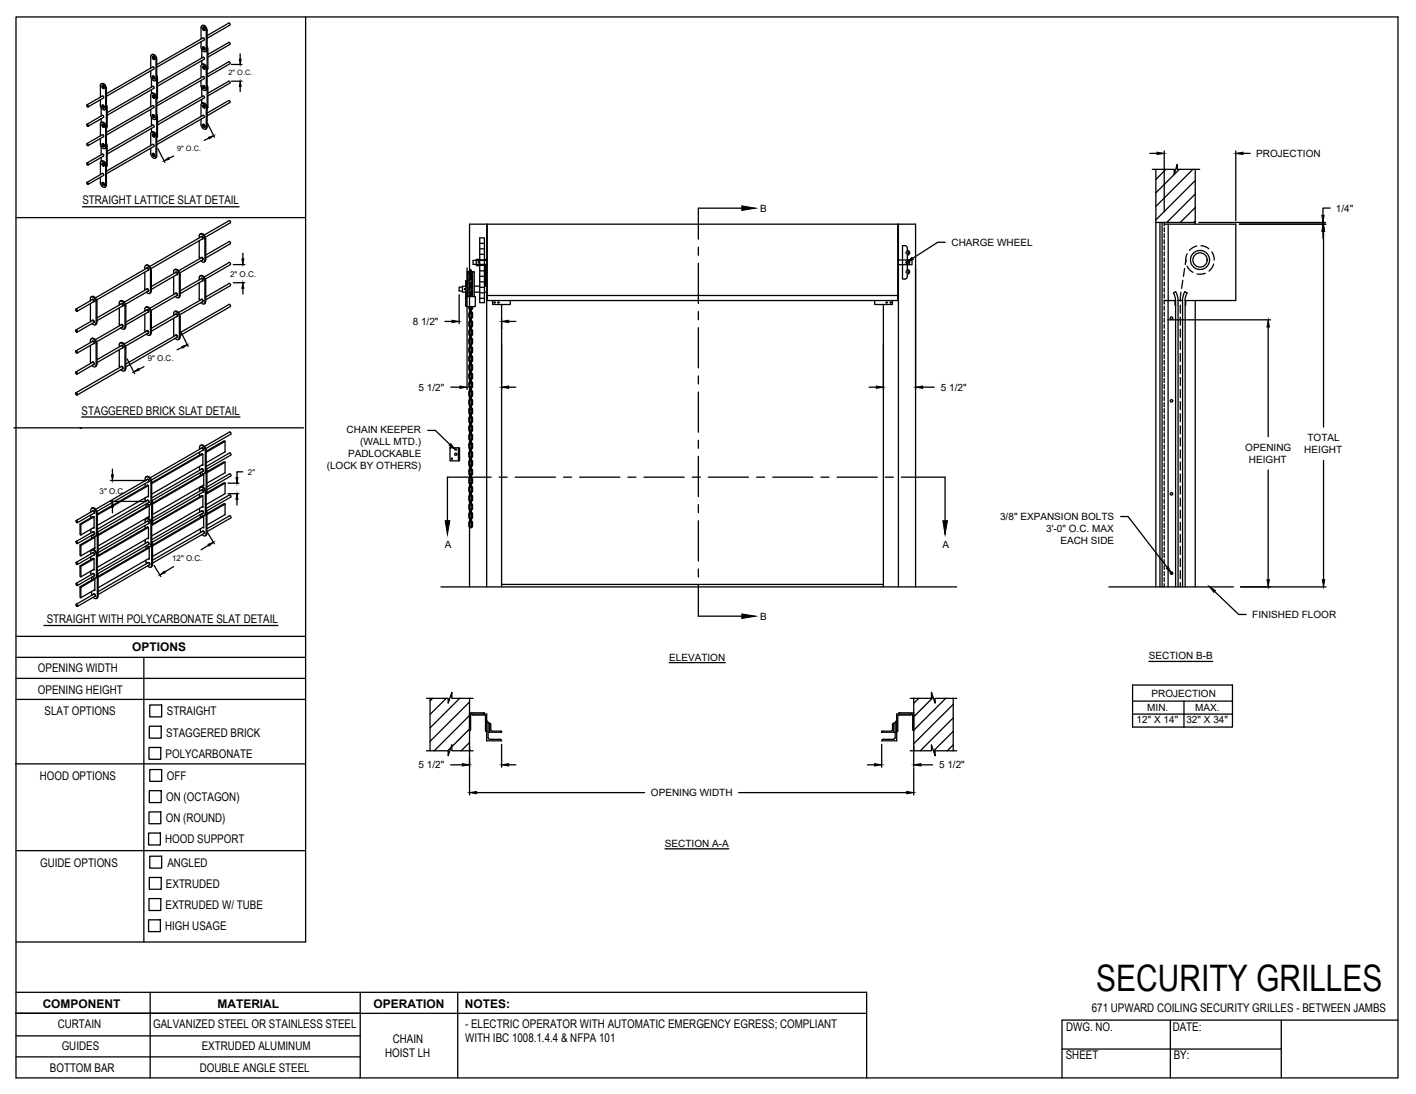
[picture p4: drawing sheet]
<svg xmlns="http://www.w3.org/2000/svg" width="279mm" height="216mm" viewBox="0 0 279 216" stroke-linecap="round" stroke-linejoin="round" font-family="sans-serif">
<!-- layer: ANNOTATIONS -->
<g fill="none" stroke="#000" stroke-width=".25">
<path d="M45.7 16h2.1M45.7 12.7h2.1M47.4 10.6v1.1M47.4 17.1v1M31.2 29.4l1.3 2.6M34.2 30.8l-.9 .5M41 24.4l1.3 2.7M41.2 27.2l-.9 .5M226.9 30.3h1.4M229.7 29.8v12M243.8 29.8v13.7M245.3 30.3h1.4"/>
<path d="M46 55.8h2.3M46 52.2h2.3M47.9 50v1.1M47.9 56.9v1.1M90.6 58.2v5.7M92.2 52.9v24M180.7 52.9v24M186.5 47.8h-1.5l-4.9 3.2M236.5 43.9h25M244.6 44.2h17M261 45.7v1.4M261.2 45.7v38.6"/>
<path d="M262.5 41.1h-1.5v1.4M25.1 70.8l1.5 2.9M28.4 72.4l-1 .5M35.6 65.4l1.5 3M36 68.5l-1.1 .5M87.8 63.4h1.4M88.9 76.4h1.8M99 63v2M99 67.9v9M100.4 76.4h1.4M100.4 63.4h1.4M171.5 76.4h1.4"/>
<path d="M174.3 67.9v9M182.1 76.4h2.2M230.4 63.1h20.3M250.2 64.5v21.7M21.8 94.8h7.1M21.8 99h7.1M22.2 92.6v1.1M45 97.4h2.1M45 95.4h2.1M46.8 98.6v1.1M47.9 93.1h-1.1v1.1M84.4 84.9h1.5l2.9 2.8"/>
<path d="M250.2 92.8v21.6M261.2 90.8v23.6M22.2 100.1v1.1M30.4 111.6l1.4 2.2M34.2 111.8l-1.7 1.1M41 105.1l1.3 2.2M41.1 107.6l-1.4 .9M221.1 101.9h1.5l7.7 10.1M239.6 116.7l4.8 4.6h1.5M244.8 115.8h16.8M132 130.8h11.1M223.5 135.2h19.7v8.3h-19.7z"/>
<path d="M223.5 138.4h19.7M226.7 130.5h12.6M233.6 138.4v5.1M88.9 150.9h2.3M92.6 147.3v9.6M94 156.4h33.2M99 146.9v4.5M100.4 150.9h1.4M145.8 156.4h33.1M171.2 150.9h1.4M174 146.9v4.5M180.3 147.3v4.1"/>
<path d="M180.3 151.6v5.3M181.7 150.9h2.3M223.5 140.9h19.7M131.2 167.5h12.6"/>
</g>
<g fill="#000" stroke="#000" stroke-width=".2">
<path d="M47.4 16l.2 1.1h-.4zM47.2 11.7h.4l-.2 1zM32.4 31.8l.8-.7 .2 .3zM41.1 27.1l1.1-.3-.9 .6zM228.3 30l1.4 .3-1.4 .2zM243.8 30.3l1.5-.3v.5zM47.9 55.8l.2 1.1h-.4zM47.7 51.1h.4l-.2 1.1zM178.9 51.8l1.1-1 .2 .4zM261 44.2l.3 1.5h-.5zM260.8 42.5h.5l-.3 1.4zM261.2 44.2l.2 1.5h-.5z"/>
<path d="M26.4 73.4l.9-.7 .2 .3zM35.9 68.4l1.1-.4-1 .7zM89.2 63.2l1.4 .2-1.4 .3zM90.7 76.2l1.5 .2-1.5 .2zM99 76.4l1.4-.2v.4zM99 63.4l1.4-.2v.5zM172.9 76.2l1.4 .2-1.4 .2zM180.7 76.4l1.4-.2v.4zM250.2 63.1l.3 1.4h-.5zM22 93.7h.4l-.2 1.1zM46.8 97.4l.1 1.2h-.3zM46.6 94.2h.3l-.1 1.2z"/>
<path d="M89 87.6l.8 1.1-1.2-.8zM22.2 99l.2 1.1h-.4zM31.5 113.5l.9-.8 .2 .4zM41.1 107.4l1-.4-.8 .8zM230.1 112.1l.4-.3 .7 1.3zM238.6 115.7l1.2 .8-.3 .4zM250 114.4h.5l-.3 1.4zM260.9 114.4h.5l-.2 1.4zM91.2 150.7l1.4 .2-1.4 .3zM92.6 156.4l1.4-.2v.5zM99 150.9l1.4-.2v.5zM172.6 150.7l1.4 .2-1.4 .3z"/>
<path d="M178.9 156.2l1.4 .2-1.4 .3zM180.3 150.9l1.4-.2v.5z"/>
</g>
<!-- layer: CHAIN HOIST LH -->
<g fill="none" stroke="#000" stroke-width=".25">
<path d="M227.4 33.4h4.3v1.1l.6-2.1v1h4.4M228.1 33.4v82.4M230.1 33.4l-2 2M232.7 33.4l-4.6 4.7M235.4 33.4l-7.3 7.3M235.8 35.6l-7.7 7.8M235.8 38.3l-5.6 5.6M235.8 33.4v10.8M91.2 56.7h-.6v.7h.6M91.8 57.1h.1M91.9 58.8v.2M91.9 56.5h-.7v1.2h.7"/>
<path d="M92 58.5h1.8v1.9l-.2 .1M92 56.4l-.1-1v5l.1-2.7M92 56.4l.1 .1M92.1 56.6h.1M92.2 57.6l-.2 .1M92.5 54.1l.3 .3M92.5 55.8l.3 .3M92.5 57.5l.3 .4M92.5 54h.2M92.7 55.8l.1 .2M92.7 53.8l.1 .4M92.8 53.5l-.3 .3"/>
<path d="M92.8 58.2l-.3 .3v-4.9h-.3v4.9M92.8 56.5l-.3 .3M92.8 54.8l-.3 .3M92.8 53.7l-.1 .1M92.8 58.4l-.1 .1M92.8 56.7l-.1 .4h-.2h.2l.1 .6M92.8 54.9l-.1 .5h-.2h.2v.4M92.8 55h.2M92.8 56.3h.2h-.2M92.8 54.6h.2l-.1-.5-.1 .9M92.8 54.6h.2v.4M92.8 58.5l.1-1 .1 .5h-.2h.2l-.1 .5"/>
<path d="M92.8 53.3h.2l-.1 .5zM92.8 55.8l.2 .1-.1 .9zM93 53.7l.1 .1M93 58.4l.1 .1M93 56.7v1M93 54.9l.1 .9M93 53.5l.2 .3M93 58.2l.2 .3v-4.9h.4v4.9M93 56.5l.2 .3M93 54.8l.2 .3M93.1 55.8l-.1 .2M93.1 53.8l-.1 .4"/>
<path d="M93.2 54.1l-.2 .3M93.2 57.5l-.2 .4M93.2 55.8l-.2 .3M93.6 57.7h1.1M93.6 56.5h1.1M94.4 51.7l.1 .1zM94.7 51.2h-.7v1.2h.7M94.7 46.9h.9v12.8h-.9zM94.7 52.4h.9M94.7 51.3h.9M94.7 58.9h.9M94.7 57.8h.9"/>
<path d="M94.7 56.7h.9M94.7 55.6h.9M94.7 54.5h.9M94.7 53.4h.9M94.7 50.2h.9M94.7 49.1h.9M94.7 48h.9M95.6 51.2h.5M95.6 52.4h.5M95.6 57.7h.5M95.6 56.5h.5M95.8 52.4v4.1"/>
<path d="M96 44.2v71.6M96.1 44.2v15.1h81v-15.1M96.1 51.4h-2.8v.8h2.8M96.1 58.3h81M97.2 59.3v.8h3.5v-.8M172.6 59.3v.8h3.5v-.8M177.1 51.3h2.9v.9h-2.9M177.3 44.2v71.6M179 49.4a.48 .48 0 0 1 .5 .5 .48 .48 0 0 1-.5 .5v.9a.48 .48 0 0 1 .5 .5 .48 .48 0 0 1-.5 .4v1a.48 .48 0 0 1 .5 .4 .48 .48 0 0 1-.5 .5v.5l-.2 .4-.7 .1v-6.6h.5l.4 .2v.7M228.1 43.9h7.7M228.9 43.9v71.9M229.3 43.9v71.9"/>
<path d="M229.7 44.2h14.1v15.1h-10v56.5M229.7 59.3h2.3M229.7 43.9v.6M229.7 44.9v.8M229.7 46.1v.8M229.7 47.3v.8M229.7 48.5v.8M229.7 49.7v.8M229.7 50.9v.8M229.7 52.1v.8M229.7 53.3v.8M229.7 54.5v.7"/>
<path d="M229.7 55.6v.9M229.7 56.8v.8M229.7 58v.8M229.7 59.2v.8M230.5 59.3v56.5M230.5 44.2v15.1M231.8 59.3v.9h.2M231.9 59.3l-.1-.8-.3-.7 .5-.2 .4 1 .1 .7M232 59.3v56.5M232.5 59.3h.8M232.5 59.3v56.5M233 57.7l-.1 1.7"/>
<path d="M233.3 59.3v56.5M233.4 55.3l-.2 1.6M233.7 53l-.2 1.5M233.8 57.6l-.4 1-.1 .7M233.8 57.6l.5 .2M234 59.3v.9h-.2M234 51.3l-.1 .9M234.2 50.1l-.2 .5v1.1M234.2 57.8l-.3 .7-.1 .8M234.3 52.5l.4 .8 .7 .4M235.8 41l-2.9 2.9M235.8 59.3v56.5"/>
<path d="M235.8 43.6l-.3 .3M236.2 48.6l-.7 .2-.8 .6M237 48.5l.8 .2 .7 .4M237.8 53.9l-.9 .2h-.7M239.1 49.7l.3 .7 .2 .9M239.5 52.1l-.3 .6-.7 .8M91.9 60v.3M92 60.4l.1 .1M92.1 60.5h1.5M92.5 71.2l.3 .3M92.5 67.7l.3 .3M92.5 75.6l.1 .8 .2 .2"/>
<path d="M92.5 75.9h.2l.1 .6M92.5 79.1l.1 .8 .2 .2M92.5 72.5h.2l.1 .5M92.5 67v.7M92.5 62.1h.2l.1 .6M92.5 60.5l.1 .5 .2 .2M92.5 63.9h.2l.1 .5M92.7 71.2l.1 .1M92.7 67.7l.1 .2M92.7 75.6v.3h-.2M92.7 79.1v.2h-.2h.2l.1 .6M92.7 67v.3h-.2h.2v.4"/>
<path d="M92.7 60.5l.1 .5M92.8 73.5a1.02 1.02 0 0 0 0 1.4M92.8 75.3l-.3 .3M92.8 77l-.3 .3 .1 .9 .2 .2M92.8 78.7l-.3 .3M92.8 71.8l-.2 .2-.1 .9 .3 .3M92.8 70.1l-.2 .2-.1 .9M92.8 68.4l-.3 .3 .1 .9 .2 .2M92.8 66.7l-.3 .3M92.8 61.5l-.2 .2-.1 .8 .3 .4M92.8 63.2l-.3 .4 .1 .8 .2 .2M92.8 64.9l-.3 .4 .1 .8 .2 .2"/>
<path d="M92.8 73.7l-.1 .5h-.2h.2l.1 .5M92.8 75.4l-.1 .2M92.8 77.2l-.1 .4h-.2h.2l.1 .6M92.8 78.9l-.1 .1M92.8 70.3l-.1 .4h-.2h.2v.5M92.8 72l-.1 .4h-.2M92.8 68.6l-.1 .4h-.2h.2l.1 .6M92.8 66.8l-.1 .2M92.8 61.7l-.1 .4h-.2M92.8 63.4l-.1 .4h-.2M92.8 65.1l-.1 .5h-.2h.2l.1 .5M92.8 79.8h.2"/>
<path d="M92.8 76.4h.2M92.8 68.6h.2M92.8 66.1h.2M92.8 61.8h.2M92.8 62.6h.2M92.8 78.5h.2l-.1-.5v1l.1-.5h-.2M92.8 76.4l.1 .9 .1-.5h-.2h.2v-.4M92.8 69.9h.2l-.1-.5v1l.1-.5h-.2M92.8 68.6l.1-.9 .1 .9M92.8 68.2h.2h-.2M92.8 66.1l.1 .9 .1-.5h-.2M92.8 61.8l.1-1 .1 .5h-.2h.2v.5"/>
<path d="M92.8 62.6l.1 1 .1-.5h-.2l.2-.1v-.4M92.8 79.8v.9M92.8 72.9l.2 .1v.3l-.2 .1h.2l-.1 .5zM92.8 74.6l.2 .1v.4h-.2h.2l-.1 .5zM92.8 71.2h.2v.4h-.2h.2l-.1 .6zM92.8 64.3h.2v.4l-.2 .1h.2l-.1 .5zM93 73.7v1M93 75.4l.1 .2M93 78.9l.1 .1M93 77.2v1M93 70.3l.1 .9M93 72v1"/>
<path d="M93 68.6v1M93 66.8l.1 .2M93 61.7v1M93 65.1v1M93 63.4v1M93 73.5l.2 .4v.8l-.2 .2M93 75.3l.2 .3M93 78.7l.2 .3M93 77l.2 .2v.8l-.2 .4M93 70.1l.2 .2v.9M93 71.8l.2 .4v.8l-.2 .2M93 68.4l.2 .2v.8l-.2 .4"/>
<path d="M93 66.7l.2 .3M93 61.5l.2 .3v.9l-.2 .2M93 64.9l.2 .2v.9l-.2 .3M93 63.2l.2 .2v.9l-.2 .3M93 79.8v.4h-.2M93 66.1v.4h-.2M93.1 71.2l-.1 .1M93.1 67.7l-.1 .2M93.1 75.6l-.1 .9M93.1 79.1l-.1 .8M93.1 60.5l-.1 .5M93.1 67v.7"/>
<path d="M93.2 71.2l-.2 .3M93.2 67.7l-.2 .3M93.2 75.6v.8l-.2 .2M93.2 79.1v.8l-.2 .2M93.2 60.5v.5l-.2 .2M93.2 67v.7M99 60.1v55.7M174.3 60.1v55.7M229.7 60.4v.8M229.7 61.6v.8M229.7 62.8v.8M229.7 64v.8"/>
<path d="M229.7 65.2v.8M229.7 66.4v.8M229.7 67.6v.7M229.7 68.7v.8M229.7 69.9v.8M229.7 71.1v.8M229.7 72.3v.8M229.7 73.5v.8M229.7 74.7v.8M229.7 75.9v.8M229.7 77.1v.8M229.7 78.3v.8"/>
<path d="M229.7 79.5v.8M232.9 60.2v1.6M232.9 62.6v1.6M232.9 65v1.6M232.9 67.4v1.5M232.9 69.7v1.6M232.9 72.1v1.6M232.9 74.5v1.6M232.9 76.9v1.6M232.9 79.3v1.6M88.8 88.4h1.9v2.6h-1.9zM90.4 88.4v2.6"/>
<path d="M92.5 81.5l.3 .3M92.5 84.9l.3 .3M92.5 91.8l.3 .3M92.5 89.7h.2l.1 .5M92.5 89.4l.1 .8 .2 .2M92.5 86.2h.2l.1 .6M92.5 92.8l.1 .9 .2 .1M92.5 98.3h.2l.1 .5M92.5 100h.2l.1 .5M92.7 81.5l.1 .1M92.7 84.9l.1 .2M92.7 91.8l.1 .1"/>
<path d="M92.7 89.4v.2h-.2M92.7 92.8v.3h-.2h.2l.1 .6M92.8 80.4l-.2 .2-.1 .9M92.8 82.1l-.3 .4 .1 .8 .2 .2M92.8 83.9l-.2 .1-.1 .9M92.8 90.7l-.2 .2-.1 .9M92.8 89l-.3 .4M92.8 85.6l-.2 .2-.1 .8 .3 .4M92.8 87.3a1.02 1.02 0 0 0 0 1.4M92.8 94.2a1.02 1.02 0 0 0 0 1.4M92.8 92.5l-.3 .3M92.8 95.9l-.3 .3 .1 .9 .2 .2"/>
<path d="M92.8 97.6l-.2 .2-.1 .8 .3 .4M92.8 99.3l-.3 .4 .1 .8 .2 .2M92.8 80.6l-.1 .4h-.2h.2v.5M92.8 82.3l-.1 .5h-.2h.2l.1 .5M92.8 84l-.1 .5h-.2h.2v.4M92.8 90.9l-.1 .5h-.2h.2v.4M92.8 89.2l-.1 .2M92.8 87.5l-.1 .4h-.2h.2l.1 .6M92.8 85.8l-.1 .4h-.2M92.8 92.6l-.1 .2M92.8 94.4l-.1 .4h-.2h.2l.1 .6M92.8 96.1l-.1 .4h-.2h.2l.1 .6"/>
<path d="M92.8 99.5l-.1 .4h-.2M92.8 97.8l-.1 .4h-.2M92.8 84.1h.2M92.8 80.7h.2M92.8 94.4h.2M92.8 98.7h.2M92.8 97.9h.2M92.8 84.1l.1-.9 .1 .9M92.8 83.7h.2h-.2M92.8 92.3h.2l-.1 .5zM92.8 95.7h.2h-.2M92.8 94h.2v.4"/>
<path d="M92.8 94h.2l-.1-.5-.1 .9M92.8 98.7v.4l.2 .1h-.2l.1 .5 .1-1M92.8 97.9l.1-1 .1 1M92.8 97.4h.2h-.2M92.8 80.2h.2v.5M92.8 81.5l.2 .1v.4h-.2h.2l-.1 .5zM92.8 84.9l.2 .1v.4h-.2h.2l-.1 .5zM92.8 88.4h.2v.4h-.2h.2l-.1 .5zM92.8 90.1h.2v.5h-.2h.2l-.1 .5zM92.8 86.7h.2v.4h-.2h.2l-.1 .5zM92.8 95.3h.2l-.1 .9zM92.8 91.8l.2 .1v.4h-.2z"/>
<path d="M93 80.6l.1 .9M93 84l.1 .9M93 82.3v1M93 89.2l.1 .2M93 90.9l.1 .9M93 87.5v1M93 85.8v1M93 92.6l.1 .2M93 96.1v1M93 94.4v1M93 99.5v1M93 97.8v1"/>
<path d="M93 80.4l.2 .2v.9M93 83.9l.2 .1v.9M93 82.1l.2 .2v.9l-.2 .3M93 89l.2 .4M93 90.7l.2 .2v.9M93 87.3l.2 .2v.8l-.2 .4M93 85.6l.2 .2v.8l-.2 .4M93 92.5l.2 .3M93 95.9l.2 .2v.8l-.2 .4M93 94.2l.2 .2v.8l-.2 .4M93 99.3l.2 .2v.9l-.2 .3M93 97.6l.2 .2v.9l-.2 .3"/>
<path d="M93.1 91.8l-.1 .1M93.1 81.5l-.1 .1M93.1 84.9l-.1 .2M93.1 89.4l-.1 .8M93.1 92.8l-.1 .9M93.2 91.8l-.2 .3M93.2 81.5l-.2 .3M93.2 84.9l-.2 .3M93.2 89.4v.8l-.2 .2M93.2 92.8v.9l-.2 .1M229.7 80.6v.8M229.7 81.9v.7"/>
<path d="M229.7 83v.8M229.7 84.2v.8M229.7 85.4v.8M229.7 86.6v.8M229.7 87.8v.8M229.7 89v.8M229.7 90.2v.8M229.7 91.4v.8M229.7 92.6v.7M229.7 93.7v.9M229.7 94.9v.8M229.7 96.1v.8"/>
<path d="M229.7 97.3v.8M229.7 98.5v.8M229.7 99.7v.8M232.9 81.6v1.6M232.9 84v1.6M232.9 86.4v1.6M232.9 88.8v1.6M232.9 91.2v1.6M232.9 93.6v1.5M232.9 95.9v1.6M232.9 98.3v1.6M87 115.8h101.8"/>
<path d="M92.5 103.8a.35 .35 0 0 0 .4 .4 .35 .35 0 0 0 .3-.4M92.5 103.1v.7M92.6 115.8v-71.6h88.1v71.6M92.7 103.8l.2 .2 .2-.2M92.7 103.1v.3h-.2h.2v.4M92.8 102.8l-.3 .3M92.8 101.1a1.02 1.02 0 0 0 0 1.3M92.8 101.2l-.1 .5h-.2h.2l.1 .6M92.8 103l-.1 .1M92.8 102.2h.2M92.8 102.2l.1 .9 .1-.5h-.2h.2v-.4M92.8 100.4l.2 .1v.4h-.2h.2l-.1 .5z"/>
<path d="M93 101.2v1.1M93 103l.1 .1M93 101.1l.2 .3v.8l-.2 .2M93 102.8l.2 .3M93.1 103.1v.7M93.2 103.1v.7M99 115.3h75.3M218.8 115.8h24.6M229.7 100.9v.8M229.7 102.1v.8M229.7 103.3v.8M229.7 104.5v.8"/>
<path d="M229.7 105.7v.7M229.7 106.8v.8M229.7 108v.8M229.7 109.2v.8M229.7 110.4v.8M229.7 111.6v.8M229.7 112.8v.8M229.7 114v.8M229.7 115.2v.6M232.9 100.7v1.6M232.9 103.1v1.6M232.9 105.5v1.5"/>
<path d="M232.9 107.8v1.6M232.9 110.2v1.6M232.9 112.6v1.6M232.9 115v.8M84.2 137.8h4.2v1l.8-2.2v1.2h4.1M84.9 137.8v10.4M85.4 137.8l-.5 .5M88.1 137.8l-3.2 3.2M89.2 136.7h-.1M90.7 137.8l-5.8 5.9M92.6 137.8v10.4M92.6 138.5l-7.7 7.8"/>
<path d="M179.6 137.8h4.2v-1.2l.7 2.2v-1h4.3M180.3 137.8v10.4M181.3 137.8l-1 1M184.1 137.6l-3.8 3.9M186.6 137.8l-6.3 6.3M188.1 139l-7.8 7.8M188.1 137.8v10.4M84.2 148.2h4.2v.9l.8-2.1v1.2h4.1M89 147.5l-.7 .7M92.6 141.2l-6.9 7M92.6 143.9l-3.4 3.5M92.6 146.5l-1.6 1.7"/>
<path d="M95.6 140.7l-.3 .2M95.6 140.7h-3v3.5l.3-.2v-2.9l.2-.2M96 144.4l-.2-.2-.1-3-2.4-.1-.2-.2h2.9v5.3h3l-.3-.3h-2.1M96 142.3l.3 .3v3l.3 .3M96 144.4h.1M96.3 142.7h.3v1.8M96.3 144.5h2.7M96.6 142.7l.2 .3 .1 1.2 1.8 .1M98.7 144.3l.3 .2M99 144.5h.1M174 144.5h.1M174 144.5h2.6"/>
<path d="M174.3 145.9h2M176.3 142.7l-.2 .3-.1 1.2-1.8 .1-.2 .2M176.6 145.6l-.3 .3M176.6 142.7h-.3v1.8M176.9 142.3l-.3 .3v3M176.9 144.4h.1M177.6 140.9l-.2-.2h2.9v3.5l-.2-.2M179.6 148.2h4.2v-1.2l.7 2.1v-.9h4.3M179.6 141.1l-2.4 .1-.1 3-.2 .2M179.9 140.9l-.3 .2M179.9 140.9l.2 .2v2.9M179.9 140.9h-3v5.3h-2.9l.3-.3"/>
<path d="M188.1 141.7l-6.5 6.5M188.1 144.3l-3.9 3.9M188.1 147l-1.2 1.2"/>
<circle cx="91.7" cy="57.1" r=".1"/>
<circle cx="94.5" cy="51.8" r=".1"/>
<circle cx="97.6" cy="59.7" r=".12"/>
<circle cx="98.3" cy="59.7" r=".12"/>
<circle cx="174.9" cy="59.7" r=".12"/>
<circle cx="175.7" cy="59.7" r=".12"/>
<circle cx="179" cy="53.6" r=".24"/>
<circle cx="179" cy="49.9" r=".24"/>
<circle cx="179" cy="51.8" r=".24"/>
<circle cx="236.8" cy="51.3" r="1.41"/>
<circle cx="236.8" cy="51.3" r="1.89"/>
<circle cx="231.2" cy="79.1" r=".24"/>
<circle cx="231.2" cy="62.8" r=".24"/>
<circle cx="89.2" cy="90.5" r=".12"/>
<circle cx="89.9" cy="88.7" r=".12"/>
<circle cx="89.9" cy="89.7" r=".22"/>
<circle cx="231.2" cy="97.5" r=".24"/>
<circle cx="231.2" cy="113.1" r=".24"/>
</g>
<path d="M99 65.9h.1" fill="none" stroke="#000" stroke-width=".2"/>
<!-- layer: SECTION CUTS -->
<g fill="none" stroke="#000" stroke-width=".25">
<path d="M137.8 48.8v1.6M137.8 52v7.9M146.4 41.1h-8.6v6.1M137.8 61.5v1.6M137.8 64.7v7.9M137.8 74.2v1.6M137.8 77.4v7.9M96.9 94.2h-8.6v8.6M98.5 94.2h1.6M101.7 94.2h7.9M111.2 94.2h1.6M114.4 94.2h7.9"/>
<path d="M123.9 94.2h1.6M127.1 94.2h7.9M136.6 94.2h1.6M137.8 86.9v1.6M137.8 90.1v7.9M137.8 99.6v1.6M139.8 94.2h7.9M149.3 94.2h1.6M152.5 94.2h7.9M162 94.2h1.6M165.2 94.2h7.9M174.7 94.2h1.6"/>
<path d="M177.9 94.2h8.6v8.6M137.8 102.8v7.9M137.8 112.3v1.6M137.8 115.5v6.1h8.6"/>
</g>
<path d="M146.4 40.6l2.7 .5-2.7 .4zM87.8 102.8h1l-.5 2.7zM186 102.8h.9l-.4 2.7zM146.4 121.2l2.7 .4-2.7 .5z" fill="#000" stroke="#000" stroke-width=".2"/>
<!-- layer: DETAILS -->
<g fill="none" stroke="#000" stroke-width=".25">
<path d="M19.8 16.9l.1-.3a.77 .77 0 0 1 .9 .9M19.8 16.9v2.3M19.8 19.7v1M20.1 16.5a.86 .86 0 0 1 .9 .9M20.1 16.5l-.1 .1M20.2 16.9l.3 .2v.4l-.3-.2zM20.2 16.9h.2l.1 .2v.3M20.2 18.9l.2 .2v.2M20.2 18.9l-3.1 1.8M20.2 17l.2 .4zM20.4 19.3l-3 1.8M20.6 17.4l-.1 .1"/>
<path d="M20.8 17.5v3.8M21 17.4v19.1M29.7 11.2l.1-.3a.77 .77 0 0 1 1 .9M29.7 11.2v2.2M29.9 10.8a.73 .73 0 0 1 .8 .1 .73 .73 0 0 1 .2 .8v19.1l-.3 .4M29.9 17.7v.8a.73 .73 0 0 1 .8 .1 .73 .73 0 0 1 .2 .7M29.9 15.5v1.7M30.1 18.8l.3 .2v.4l-.3-.2zM30.1 15l.3 .2v.4l-.3-.2zM30.1 11.2l.3 .2v.3l-.3-.1zM30.1 13.2l-9.1 5.3M30.1 13.2l.3 .1v.3"/>
<path d="M30.2 18.8h-.1M30.2 15h-.1M30.2 11.2h-.1M30.2 18.9l.1 .4zM30.2 15.1l.1 .3zM30.2 11.3l.1 .3zM30.2 18.8l.3 .2-.1 .4M30.2 15l.3 .2-.1 .4M30.2 11.2l.3 .1-.1 .4M30.4 13.6l-9.4 5.4M30.8 19.4l-.1 4.1a.77 .77 0 0 1-1-.9v-1M30.8 11.8l-.1 4a.77 .77 0 0 1-1-.8v-1"/>
<path d="M30.8 19.4l-.1-.3a.72 .72 0 0 0-.9-.6l-.1 2.6M30.9 15.5l-.3 .4M30.9 14.9l.2 .5v3.8l-.2 .4M31.1 16.5l9-5.2 .2 .1v.3l-9.2 5.3M39.7 5.5v-.3a.77 .77 0 0 1 1 .8M39.7 5.4v2.3M39.8 5.1a.73 .73 0 0 1 .8 .1 .73 .73 0 0 1 .3 .7M39.8 19.6v.8l.2-.1M39.8 9.8v1.7M39.8 12v.7h.2M39.8 17.4v1.7M40 12.6a.86 .86 0 0 1 .9 1"/>
<path d="M40 5.5h.3l.1 .1v.4M40 13.1h.3l.1 .2v.3M40 16.9h.3l.1 .2v.3M40 5.5l.3 .2v.3l-.3-.2zM40 9.3l.3 .2v.3l-.3-.2zM40 13.1l.3 .2v.3l-.3-.1zM40 16.9l.3 .2v.4l-.3-.2zM40.1 7.5l-9.2 5.3M40.1 7.5l.2 .1v.3M40.1 5.6l.2 .3zM40.1 9.4l.2 .3zM40.1 13.2l.2 .3z"/>
<path d="M40.1 17l.2 .4zM40.1 9.2l.3 .2v.4M40.1 9.2l-.1 .1M40.3 15.5v-.3l-.2-.1-9.2 5.3M40.3 7.9l-9.4 5.4M40.3 15.5l-9.4 5.4M40.4 17.4l-.1 .1M40.4 13.6l-.1 .1M40.4 9.8h-.1M40.4 6h-.1M40.7 6.1l-.1 4a.77 .77 0 0 1-.9-.8v-1.1M40.7 13.7l-.1 4.1a.77 .77 0 0 1-.9-.9v-1"/>
<path d="M40.7 13.7v-.3a.72 .72 0 0 0-1-.6v2.5M40.9 17.4l-.3 .4M40.9 9.8l-.3 .4M40.9 16.8l.1 .5M40.9 9.2l.1 .5M40.9 6v19.1M41 13.5l-.1 .3M41 9.7v3.8M41 17.3v3.9M45.4 16.4v-.3l-.3-.1-4.1 2.4M45.4 12.6v-.3l-.3-.1-4.2 2.5M45.4 8.8v-.3l-.3-.1-4.1 2.4"/>
<path d="M45.4 4.9v-.2l-.3-.2-4.2 2.5M45.4 8.8l-4.4 2.5M45.4 12.6l-4.5 2.6M45.4 16.4l-4.4 2.5M45.4 5l-4.5 2.6M17.2 20.7l.2 .1v.3l-.3-.1zM17.2 28.4l.2 .1v.2l-.3-.1zM17.2 36l.2 .1v.3l-.3-.1zM17.2 24.5l.2 .1v.3l-.3-.1zM17.2 32.2l.2 .1v.2l-.3-.1zM19.8 20.7v.3a.72 .72 0 0 0 1 .6v-.3M19.8 28.4v.2a.72 .72 0 0 0 1 .6v-.2"/>
<path d="M19.8 24.5l.1-.2a.77 .77 0 0 1 .9 .8M19.8 36v.3a.72 .72 0 0 0 1 .6v-.3M19.8 32.2l.1-.3a.77 .77 0 0 1 .9 .9M19.8 24.6v2.2M19.8 27.3v1.1M19.8 32.2v2.3M19.8 35v1M20 21.2v1.7M20 23.4v.8l.1-.1M20 28.9v1.7M20 31.1v.8l.1-.1M20.1 24.1a.86 .86 0 0 1 .9 .9"/>
<path d="M20.1 31.8a.86 .86 0 0 1 .9 .9M20.2 20.8l.3 .1v.4l-.3-.2zM20.2 28.4l.3 .2v.3l-.3-.1zM20.2 24.6l.3 .1v.4l-.3-.2zM20.2 36l.3 .2v.4l-.3-.2zM20.2 32.2l.3 .2v.3l-.3-.1zM20.2 20.8l.2-.1 .1 .2v.4M20.2 28.4h.2l.1 .1v.5M20.2 24.6l.2-.1 .1 .2v.4M20.2 36h.2l.1 .2v.4M20.2 32.2h.2l.1 .1v.5M20.2 26.6l.2 .1v.3"/>
<path d="M20.2 34.2l.2 .1v.3M20.2 22.8l.2 .1v.2M20.2 30.4l.2 .1v.3M20.2 26.6l-3.1 1.7M20.2 34.2l-3.1 1.8M20.2 22.8l-3.1 1.7M20.2 30.4l-3.1 1.8M20.2 20.9l.2 .3zM20.2 28.5l.2 .3zM20.2 24.7l.2 .3zM20.2 36.2l.2 .3zM20.2 32.3l.2 .3z"/>
<path d="M20.4 27l-3 1.7M20.4 34.6l-3 1.8M20.4 23.2l-3 1.7M20.4 30.8l-3 1.8M20.8 25.1v3.9M20.8 32.8v3.8M20.8 21.6l-.1 .1M20.8 29.2l-.1 .1M20.8 36.9l-.1 .1M21 21.2l-.2 .4M21 28.9l-.2 .3M21 36.5l-.2 .4"/>
<path d="M21 20.6l.1 .6M21 28.3l.1 .5M21.1 25l-.1 .3M21.1 32.6l-.1 .3M21.1 29.9l9-5.2 .3 .1v.3l-9.3 5.3M21.1 22.2l9-5.2 .3 .2v.2l-9.3 5.4M21.1 21.2v3.8M21.1 28.8v3.8M29.9 25.3v.8a.73 .73 0 0 1 .8 .1 .73 .73 0 0 1 .2 .8M29.9 23.2v1.6M30.1 30.3l.3 .2v.3l-.3-.1zM30.1 26.5l.3 .2v.3l-.3-.2z"/>
<path d="M30.1 22.7l.3 .1v.4l-.3-.2zM30.1 20.8l-9.1 5.3M30.1 28.5l-9.1 5.3M30.1 28.5l.3 .1v.3M30.1 20.8l.3 .2v.2l-9.4 5.4M30.2 30.3h-.1M30.2 26.5h-.1M30.2 22.6l-.1 .1M30.2 30.4l.1 .3zM30.2 26.6l.1 .3zM30.2 22.8l.1 .3zM30.2 30.3l.3 .1v.4"/>
<path d="M30.2 26.5l.3 .1-.1 .4M30.2 22.6l.3 .2v.4M30.4 28.9l-9.4 5.4M30.5 30.8l-.1 .1M30.5 23.2h-.1M30.8 27.1l-.1 4a.77 .77 0 0 1-1-.8v-1M30.8 27l-.1-.2a.72 .72 0 0 0-.9-.6l-.1 2.5M30.9 28l9.2-5.2 .2 .1v.2l-9.4 5.5M30.9 23.1l-.3 .5M30.9 22.6l.2 .5M31.1 23.1v3.8l-.2 .3M31.1 24.1l9-5.2 .2 .2v.2l-9.2 5.4"/>
<path d="M39.7 23.5a1.87 1.87 0 0 0 .3 1.8l.4 .2 .3-.4M40 20.3a.86 .86 0 0 1 .9 .9M40 20.8l.3-.1 .1 .2v.4M40 24.6l.3-.1 .1 .2v.4M40 20.8l.3 .1v.4l-.3-.2zM40 24.6l.3 .1v.4l-.3-.2zM40.1 20.9l.2 .3zM40.1 24.7l.2 .3zM40.4 25.1h-.1M40.4 21.3h-.1M40.7 21.3v3.8M40.7 21.3v-.2a.72 .72 0 0 0-1-.6v2.5"/>
<path d="M40.9 25l-.3 .5M41 21.2l-.1 .3M45.4 20.2v-.2l-.3-.2-4.2 2.5M45.4 20.2l-4.5 2.6M17.8 59l.2-.4a.95 .95 0 0 1 .9 1l.1 4.2a.37 .37 0 0 1-.3 .3 .37 .37 0 0 1-.4-.1l-.2-.2M17.8 59v.4M17.8 59.9v3.2M18 58.6a.81 .81 0 0 1 .8 .1 .81 .81 0 0 1 .3 .8M18.2 59.1a.26 .26 0 0 1 .4 .1 .26 .26 0 0 1-.2 .4M18.3 59.1l.2 .1v.3M18.3 59.1l-3.3 1.9M18.5 59.5l-3.3 1.9"/>
<path d="M18.8 58.8l10.2-5.9 .2 .1v.3l-10.1 5.9M19.1 59.5v4.1M23.5 59.8l.2-.4a.95 .95 0 0 1 .9 1M23.5 59.8v.4M23.8 59.4a.98 .98 0 0 1 1 1v4.1l-.3 .5M23.9 59.4h-.2M23.9 60v-.1a.26 .26 0 0 1 .4 .2 .26 .26 0 0 1-.2 .3M28.6 52.8l.1-.4a.99 .99 0 0 1 1 1l-.1 4.3-.4 .2-.3-.2M28.6 53.7v3.5M28.6 52.8v.3M28.7 52.4l.2-.1a.95 .95 0 0 1 .9 1l.1 4.1M28.9 57.1l.1-.1a.27 .27 0 0 1 .3 .2 .27 .27 0 0 1-.1 .3"/>
<path d="M28.9 53l.1-.1a.27 .27 0 0 1 .3 .1 .27 .27 0 0 1-.1 .4M29.2 57.4v-.2l-.2-.2-4.5 2.6M29.3 57.4l-4.5 2.6M29.8 57.4l-.3 .5M34.2 57.7l.1 .4M34.2 53.6l.2-.4a.95 .95 0 0 1 1 1v4.2M34.3 53.6v.4M34.3 54.6v3.1M34.4 53.3l.2-.1a.95 .95 0 0 1 .9 1M34.6 57.9a.27 .27 0 0 1 .4 .1 .27 .27 0 0 1-.1 .4M34.6 53.8v-.1a.27 .27 0 0 1 .4 .2 .27 .27 0 0 1-.1 .3M34.7 57.9l.2 .1v.3"/>
<path d="M34.7 53.7l.2 .2v.3l-5 2.9M34.7 57.9l-5.1 2.9M34.7 53.7l-4.8 2.8M34.9 58.3l-5.1 3M35.4 58.4l-.3 .4-.5-.3M35.5 58.3l-.3 .5M35.6 57.4l4.1-2.4 .3 .1v.3l-4.4 2.6M35.6 54.2v4.1M39.3 47l.2-.8a.95 .95 0 0 1 .9 1v4.3l-.4 .2-.4-.2M39.3 47.5l.1 3.5M39.3 55.8l.1 3.5M39.3 54.8v.4"/>
<path d="M39.3 54.8l.2-.3a.95 .95 0 0 1 .9 1v4.3l-.4 .2-.4-.3M39.6 54.4a.98 .98 0 0 1 1 1v4.1l-.2 .4M39.6 46.1a.95 .95 0 0 1 1 1M39.6 54.4l-.1 .1M39.6 46.1l-.1 .1M39.7 59.1a.3 .3 0 0 1 .3 .1 .3 .3 0 0 1 0 .4h-.1M39.7 46.8v-.1a.27 .27 0 0 1 .3 .1 .27 .27 0 0 1-.1 .4M39.7 50.9v-.1a.26 .26 0 0 1 .3 .2 .26 .26 0 0 1-.1 .3M39.7 55a.26 .26 0 0 1 .3 .1 .26 .26 0 0 1-.1 .3M39.7 50.8l.3 .2v.3l-4.5 2.5M39.7 46.7l.3 .1v.3l-10.2 5.9M39.8 46.7l-10.2 5.9"/>
<path d="M39.8 50.8l-4.5 2.6M40 59.5l-4.5 2.6M40 59.5v-.3l-.3-.1-4.4 2.6M40.4 59.9l-.1 .1M40.4 51.6l-.1 .1M40.6 47.1v4.1l-.2 .4M45.2 55.9l.2 .2 .1 .3M45.2 51.8l.2 .1 .1 .3M45.2 47.7l.2 .1 .1 .3M45.2 43.5l.2 .2 .1 .3M45.2 47.7l-4.6 2.6M45.2 55.9l-4.6 2.7"/>
<path d="M45.2 43.5l-4.9 2.9M45.2 51.8l-4.9 2.9M45.5 44l-5 2.8M45.5 48.1l-4.9 2.8M45.5 52.2l-5 2.9M45.5 56.4l-4.9 2.8M15 61l.2 .1v.3l-.2-.1zM15 69.2l.2 .2v.3l-.2-.2zM15 77.5l.2 .2v.2l-.2-.1zM15 65.1l.2 .2v.2l-.2-.1zM15 73.4l.2 .1v.3l-.2-.1zM15 77.5l9-5.2 .2 .2v.2l-9 5.3"/>
<path d="M17.8 63.1l.1 .3M17.8 67.2l.2-.4a.99 .99 0 0 1 1 1.1l-.1 4.3-.4 .2-.4-.3M17.8 71.4l.1 .3M17.8 67.2v.4M17.8 68.2v3.2M18 66.9a.72 .72 0 0 1 1.1 .6v.3M18.2 63.3v-.1a.26 .26 0 0 1 .4 .1 .26 .26 0 0 1-.2 .4M18.2 71.5a.27 .27 0 0 1 .4 .1 .27 .27 0 0 1-.2 .4M18.2 67.4a.27 .27 0 0 1 .4 .1 .27 .27 0 0 1-.2 .3M18.3 63.2l.2 .2v.2l-3.3 2M18.3 67.3l.2 .2v.3l-3.3 1.9M18.3 71.5l.2 .1v.3"/>
<path d="M18.3 67.4l-3.3 1.9M18.3 63.2l-3.3 1.9M18.3 71.5l-3.3 1.9M18.5 71.9l-3.3 1.9M18.8 67l5.2-2.9 .2 .1v.3l-5.1 3M19.1 63.6l-.3 .5M19.1 71.9l-.3 .5M19.1 62.7l4.9-2.8 .2 .2v.3l-5.1 2.9M19.1 67.8v4.1M23.5 72.2l.1 .3M23.5 68.5l.2-.8a.95 .95 0 0 1 .9 1M23.5 60.7l.1 3.6"/>
<path d="M23.5 69v3.2M23.8 67.6a.95 .95 0 0 1 1 1v4.1l-.2 .4M23.9 67.6l-.2 .1M23.9 68.3v-.1a.27 .27 0 0 1 .4 .1 .27 .27 0 0 1-.2 .4M23.9 72.4v-.1a.27 .27 0 0 1 .4 .2 .27 .27 0 0 1-.2 .3M23.9 64.1a.26 .26 0 0 1 .4 .1 .26 .26 0 0 1-.2 .3M24 68.2l.2 .1v.3l-5.1 3M24 68.2l-4.9 2.8M24.5 67.9l4.5-2.6 .2 .1v.3l-4.4 2.6M24.6 72.8l-.2 .4-.6-.3M24.6 64.6l-.2 .4-.6-.3M24.7 60.5v4.1"/>
<path d="M24.7 68.7v4.2M24.7 73.1l-.2 .1M28.6 61.4l.1-.7a.95 .95 0 0 1 1 1v4.1l-.3 .4-.5-.3M28.6 62v3.5M28.7 60.7l.2-.1a.95 .95 0 0 1 .9 1M28.9 61.2h.1a.27 .27 0 0 1 .3 .1 .27 .27 0 0 1-.1 .3M28.9 65.3h.1a.26 .26 0 0 1 .3 .1 .26 .26 0 0 1-.1 .4M29 61.1l.2 .2v.3l-4.4 2.5M29 61.2l-4.2 2.4M29.7 66.1l-.2 .1M29.9 61.6l-.1 4.1-.1 .4M34.2 66l.1 .3"/>
<path d="M34.2 61.9l.2-.4a.95 .95 0 0 1 1 1M34.3 61.9v.4M34.3 62.8v3.2M34.4 61.5l.2-.1a.95 .95 0 0 1 .9 1M34.6 66.2v-.1a.27 .27 0 0 1 .4 .2 .27 .27 0 0 1-.1 .3M34.6 62.1v-.1a.27 .27 0 0 1 .4 .1 .27 .27 0 0 1-.1 .4M34.7 66.1l.2 .2v.3l-10.1 5.8M34.7 62l.2 .1v.3l-5 3M34.7 62l-4.8 2.8M34.7 66.1l-9.9 5.7M35.4 62.5l-.1 4.3-.4 .2-.3-.2M35.4 66.9l-.2 .1"/>
<path d="M35.5 66.5l-.1 .4M35.6 62.4v4.2M45.2 60.1l.2 .1 .1 .3M45.2 60.1l-9.6 5.5M45.5 60.5l-9.9 5.7M15.8 84.5h.2M16.1 84.5h-.1M28.6 94.9l.2-.8a.95 .95 0 0 1 1 1M28.6 98.3l.1 .6M28.6 95.4v.6M28.8 94.1a.72 .72 0 0 1 1.1 .7v16.8l-.2 .4-.6-.3M28.8 99.5v.5"/>
<path d="M29 98.8v-.1a.27 .27 0 0 1 .4 .2 .27 .27 0 0 1-.2 .3M29 94.7v-.1a.27 .27 0 0 1 .4 .1 .27 .27 0 0 1-.2 .4M29.1 98.7l.2 .2v.3M29.1 94.6l.2 .1v.3M29.1 94.6l-10.2 5.9M29.1 98.7l-9.9 5.8M29.1 98l.2 .1v-2.3l-.2-.1-9.9 5.8M29.3 95.8l-10.1 5.8M29.3 97.9l-10.1 5.8M29.3 95l-10.2 5.9M29.3 99.2l-10 5.8M29.4 99.8v2.3l-.1-.1"/>
<path d="M29.4 99.8h-.1l-9.9 5.7M29.4 99.8l-10 5.9M29.6 94.3l10.2-5.9 .3 .1v.3l-10.2 5.9M29.8 99.2l-.3 .4-.5-.2M29.8 95.1v4.2M29.9 98.5l.2 .6v4.1l-.2 .4M29.9 99.1v.1M29.9 99.2l-.3 .4M29.9 99.4h.1M39.4 88.7l.1-.8a.95 .95 0 0 1 1 1v4.2a.34 .34 0 0 1-.5 .3l-.3-.2M39.4 96.9l.1-.7a.98 .98 0 0 1 1 1v4.3l-.4 .2-.4-.2M39.4 89.2v.6"/>
<path d="M39.4 92.1v.3M39.4 97.5v.6M39.4 92.4v.3M39.5 87.9a.72 .72 0 0 1 1.1 .7l.1 .3M39.5 96.1v.1l.2-.1M39.5 93.3v.7M39.7 96.1a.95 .95 0 0 1 1 1M39.7 88.5l.1-.1a.27 .27 0 0 1 .3 .1 .27 .27 0 0 1-.1 .4M39.7 92.6l.1-.1a.27 .27 0 0 1 .3 .2 .27 .27 0 0 1-.1 .3M39.7 96.7h.1a.27 .27 0 0 1 .3 .1 .27 .27 0 0 1-.1 .4M39.8 96.7l.3 .1v.3l-10 5.7M39.8 96.7l-9.7 5.6"/>
<path d="M40 95.8l.2 .1v-2.2l-.2-.1-9.9 5.7M40 89.6l-10.1 5.8M40 89.6v2.3l-.1-.1M40 97.9v2.2l-.1-.1M40 97.9l-.1-.1-9.8 5.6M40 89.6l-.1-.1-10 5.8M40 97.9l-10.1 5.8M40 91.7l-10.1 5.8M40 99.9l-10.1 5.9M40.1 93v-.3l-.3-.2-9.9 5.8M40.1 93l-10.1 5.8M40.2 93.7l-10.1 5.8"/>
<path d="M40.2 95.7l-10.1 5.8M40.4 88.1l4.9-2.9 .2 .2v.3l-4.9 2.8M40.5 93.4l-.2 .1M40.7 93l-.2 .3M40.7 97.1h.1M40.7 92.3l.1 .6v4.1l-.1 .4M40.7 93.2h.1M40.7 88.9v16.5M40.8 96.1l4.5-2.6 .2 .1v.3l-4.7 2.8M44.4 87.1l-.2-.1-3.5 2M44.4 91.2l-.2-.1-3.4 2M44.4 95.4l-.2-.1-3.4 1.9"/>
<path d="M44.4 99.5l-.2-.1-3.4 1.9M44.4 87.1v2.1l-3.7 2.1M44.4 91.2v2.1l-3.6 2.1M44.4 95.4v2l-3.7 2.2M44.4 99.5v2.1l-3.6 2M44.4 91.2l-3.6 2.1M44.4 99.5l-3.6 2.1M44.4 95.4l-3.7 2.1M44.4 87.1l-3.7 2.2M45.5 89.8v-.3l-.2-.1-4.6 2.7M45.6 89.8l-4.8 2.8M15 102.7l.3 .2v.2l-.3-.1z"/>
<path d="M15 111l.3 .1v.3l-.3-.2zM15 119.2l.3 .2v.3l-.3-.2zM15 106.8l.3 .2v.3l-.3-.2zM15 115.1l.3 .2v.2l-.3-.1zM15 102.7l3.3-1.9 .3 .1v.3l-3.3 1.9M15 106.8l3.3-1.9 .3 .2v.3l-3.3 1.9M15 115.1l3.3-1.9 .3 .1v.3l-3.3 1.9M15 119.3l3.5-2.1 .2 .2v.3l-3.4 2M15.8 115.8l2.8-1.6 .1 .1v2.3l-.1-.1M16 103.5l-.2-.1v2.1l.2 .1M16 107.7l-.2-.2v2.1l.2 .1M16 111.8l-.2-.1v2l.2 .1"/>
<path d="M16 115.9l-.2-.1v2.1l.2 .1M17.9 101.1l.2-.8a.95 .95 0 0 1 .9 1v4.2a.32 .32 0 0 1-.4 .3l-.4-.2M17.9 112.7l.1 .7M17.9 101.6v.6M17.9 104.5v.3M17.9 108.9v.4M17.9 109.9v.5M17.9 104.8l.1 .3M17.9 108.9l.2-.3a.95 .95 0 0 1 .9 1M18.1 116.8v.6M18.1 108.5v.1l.1-.1M18.1 105.7v.5"/>
<path d="M18.1 113.9v.6M18.2 100.2a.95 .95 0 0 1 1 1v16.6a.37 .37 0 0 1-.2 .3 .37 .37 0 0 1-.4-.1l-.2-.1M18.2 108.5a.95 .95 0 0 1 1 1M18.2 100.2l-.1 .1M18.3 100.9v-.1a.3 .3 0 0 1 .3 .2 .3 .3 0 0 1 0 .3h-.1M18.3 105v-.1a.26 .26 0 0 1 .3 .2 .26 .26 0 0 1-.1 .3M18.3 113.3v-.1a.27 .27 0 0 1 .3 .1 .27 .27 0 0 1-.1 .4M18.3 109.1a.27 .27 0 0 1 .3 .1 .27 .27 0 0 1-.1 .4M18.4 104.2l.2 .1v-2.3l-2.6 1.5v2.1M18.4 112.4l.2 .1v-2.2l-2.6 1.5v2M18.4 117.3l.1-.1a.27 .27 0 0 1 .3 .2 .27 .27 0 0 1-.1 .3M18.6 104.1l-2.6 1.5"/>
<path d="M18.6 102l-.2-.1-2.6 1.5M18.6 112.3l-2.6 1.5M18.6 110.3l-.2-.1-2.6 1.5M18.6 109.5l-3.3 1.9M18.6 109.5v-.3l-.3-.1-3.3 1.9M18.7 108.1l-2.7 1.6v-2l2.7-1.7v2.3l-.1-.1M18.7 114.3l-2.7 1.6v2.1M18.7 106h-.1l-2.8 1.5M18.7 116.4l-2.7 1.6M19 113.7l-.2 .4-.6-.3M19 109.6v4.1M19 105.7l-.1 .1"/>
<path d="M19 114l-.1 .1M19.2 105.3l-.2 .4M19.2 113.6h.1M19.2 113.6l-.2 .4M19.2 109.5h.1M19.2 113l.1 .5M19.2 104.7l.1 .6M19.2 105.6h.1M19.2 113.8h.1M19.3 117.7l-.3 .4M19.3 109.4l-.1 .4M19.4 105.3v4.1"/>
<path d="M19.4 113.5v4.2M28.6 103.1l.2-.7a.95 .95 0 0 1 1 1M28.6 103.7v.6M28.6 106.5v.4M28.6 106.9l.1 .3M28.8 110.6l.1 .7M28.8 102.3h.2M28.8 107.7v.6M29 102.3a1.02 1.02 0 0 1 .9 1M29 102.9a.27 .27 0 0 1 .4 .1 .27 .27 0 0 1-.2 .4M29 107.1v-.1a.26 .26 0 0 1 .4 .1 .26 .26 0 0 1-.2 .4M29.1 107l.2 .2v.2"/>
<path d="M29.1 102.9l.2 .1v.3M29.1 102.9l-9.7 5.6M29.1 107l-9.9 5.7M29.1 106.2l.2 .1v-2.2l-.2-.1-9.8 5.6M29.2 111.1v-.1a.27 .27 0 0 1 .3 .2 .27 .27 0 0 1-.1 .3M29.3 106.2l-10.1 5.8M29.3 104.1l-10.1 5.8M29.3 103.3l-9.9 5.8M29.3 107.4l-10 5.8M29.4 108.1v2.3l-.1-.1M29.4 108.1l-.1-.1-9.9 5.7M29.4 101.9l-10 5.8"/>
<path d="M29.4 108.1l-10 5.8M29.4 110.2l-10 5.8M29.5 111.5l-10.1 5.8M29.5 111.5v-.3l-.3-.2-9.8 5.8M29.8 107.5l-.3 .4-.5-.3M29.8 103.4v4.1M29.9 106.8l.2 .5v4.2l-.2 .3M29.9 107.4v.2l-.3 .3M29.9 106.5l9.9-5.7 .3 .1v.3l-10.1 5.8M29.9 111.8l-.1 .1M30.1 110.6l9.9-5.8 .2 .2v.3l-10.1 5.8M39.4 100.3v.7"/>
<path d="M39.5 104.4l.1 .7M39.5 101.5v.6M39.7 100.9l.1-.1a.26 .26 0 0 1 .3 .1 .26 .26 0 0 1-.1 .4M39.9 104.9l.1-.1a.26 .26 0 0 1 .3 .2 .26 .26 0 0 1-.1 .3M40.2 104l-10.1 5.8M40.2 101.9l-.2-.1-9.9 5.7M40.2 101.9v2.3l-.2-.1M40.2 101.9l-10.1 5.8M40.7 101.2h.1M40.7 105.4l-.3 .4-.6-.3M40.7 101.2l-.4 .5M40.7 100.6l.1 .6v4.1"/>
<path d="M40.7 100.3l4.6-2.6 .2 .1v.3l-4.7 2.7M40.7 101.5h.1M40.8 105.3l-.3 .4M40.8 104.4l4.5-2.6 .2 .1v.3l-4.7 2.7"/>
</g>
<!-- layer: TITLE BLOCK -->
<g fill="none" stroke="#000" stroke-width=".25">
<path d="M3.2 3.3h272.6v209.4h-272.6zM60.3 3.3v182.6h-57.1M3.2 42.9h57.1M16.3 40.8h30.9M2.7 84.4h57.2M16.1 82.3h31.2M3.2 133.9h57.1M3.2 138h57.1M3.2 129.7h57.1M3.2 125.6h57.1M8.7 123.4h46.1M28.4 129.7v56.2"/>
<path d="M29.5 139.1h2.4v2.4h-2.4zM3.1 150.7h57.1M29.4 147.5h2.3v2.3h-2.3zM29.5 143.3h2.3v2.4h-2.3zM29.5 156h2.3v2.4h-2.3zM29.5 151.9h2.4v2.3h-2.4zM3.2 167.9h57.1M29.3 164.4h2.3v2.4h-2.3zM29.4 160.2h2.3v2.4h-2.3zM29.4 177.3h2.3v2.4h-2.3zM29.5 173.2h2.3v2.3h-2.3zM29.5 169h2.4v2.3h-2.4z"/>
<path d="M3.2 195.8h167.8v16.9M29.3 181.5h2.3v2.4h-2.3zM29.6 195.8v16.9M71.1 200h-67.9h167.8M71.1 195.8v16.9M90.3 195.8v16.9M3.2 208.6h67.9M3.2 204.4h67.9M209.6 207h43.2M230.9 201.3v11.4M252.8 201.3v11.4M275.8 201.3h-66.2v11.4"/>
</g>
<text font-size="7.2" x="216.3" y="195.5">SECURITY GRILLES</text>
<g font-size="2.4">
<text x="16.3" y="40.3">STRAIGHT LATTICE SLAT DETAIL</text>
<text x="16.1" y="81.8">STAGGERED BRICK SLAT DETAIL</text>
<text x="9.2" y="123">STRAIGHT WITH POLYCARBONATE SLAT DETAIL</text>
<text x="26.1" y="128.4">OPTIONS</text>
<text x="7.5" y="132.7">OPENING WIDTH</text>
<text x="7.5" y="136.9">OPENING HEIGHT</text>
<text x="8.8" y="141.2">SLAT OPTIONS</text>
<text x="32.9" y="141.2">STRAIGHT</text>
<text x="32.7" y="149.5">POLYCARBONATE</text>
<text x="32.8" y="145.4">STAGGERED BRICK</text>
<text x="7.9" y="153.9">HOOD OPTIONS</text>
<text x="32.9" y="153.9">OFF</text>
<text x="32.8" y="158.1">ON (OCTAGON)</text>
<text x="32.6" y="166.5">HOOD SUPPORT</text>
<text x="32.7" y="162.3">ON (ROUND)</text>
<text x="7.9" y="171">GUIDE OPTIONS</text>
<text x="33" y="171">ANGLED</text>
<text x="32.7" y="179.4">EXTRUDED W/ TUBE</text>
<text x="32.7" y="175.2">EXTRUDED</text>
<text x="32.6" y="183.6">HIGH USAGE</text>
<text x="8.4" y="198.9">COMPONENT</text>
<text x="11.4" y="202.8">CURTAIN</text>
<text x="30.2" y="202.9">GALVANIZED STEEL OR STAINLESS STEEL</text>
<text x="42.9" y="198.8">MATERIAL</text>
<text x="73.7" y="198.9">OPERATION</text>
<text x="91.7" y="198.9">NOTES:</text>
<text x="91.8" y="202.8">- ELECTRIC OPERATOR WITH AUTOMATIC EMERGENCY EGRESS; COMPLIANT</text>
<text x="210.4" y="203.6">DWG. NO.</text>
<text x="215.4" y="199.8">671 UPWARD COILING SECURITY GRILLES - BETWEEN JAMBS</text>
<text x="231.4" y="203.4">DATE:</text>
<text x="12.2" y="207.3">GUIDES</text>
<text x="39.8" y="207.2">EXTRUDED ALUMINUM</text>
<text x="76" y="208.6">HOIST LH</text>
<text x="77.5" y="205.8">CHAIN</text>
<text x="91.8" y="205.7">WITH IBC 1008.1.4.4 &amp; NFPA 101</text>
<text x="210.3" y="209.1">SHEET</text>
<text x="231.6" y="209">BY:</text>
<text x="9.8" y="211.5">BOTTOM BAR</text>
<text x="39.4" y="211.6">DOUBLE ANGLE STEEL</text>
</g>
<g font-size="2">
<text x="247.9" y="31">PROJECTION</text>
<text x="150" y="41.8">B</text>
<text x="263.6" y="41.7">1/4&quot;</text>
<text x="187.7" y="48.5">CHARGE WHEEL</text>
<text x="81.4" y="64.1">8 1/2&quot;</text>
<text x="82.6" y="77.1">5 1/2&quot;</text>
<text x="185.6" y="77.1">5 1/2&quot;</text>
<text x="68.4" y="85.4">CHAIN KEEPER</text>
<text x="71.1" y="87.8">(WALL MTD.)</text>
<text x="245.7" y="89">OPENING</text>
<text x="257.4" y="89.5">HEIGHT</text>
<text x="258" y="87.1">TOTAL</text>
<text x="64.5" y="92.6">(LOCK BY OTHERS)</text>
<text x="68.7" y="90.2">PADLOCKABLE</text>
<text x="246.4" y="91.4">HEIGHT</text>
<text x="197.3" y="102.7">3/8&quot; EXPANSION BOLTS</text>
<text x="206.4" y="105.1">3'-0&quot; O.C. MAX</text>
<text x="209.2" y="107.4">EACH SIDE</text>
<text x="87.8" y="108.1">A</text>
<text x="186" y="108.1">A</text>
<text x="150" y="122.4">B</text>
<text x="247.1" y="122">FINISHED FLOOR</text>
<text x="132" y="130.4">ELEVATION</text>
<text x="226.7" y="130.1">SECTION B-B</text>
<text x="227.2" y="137.5">PROJECTION</text>
<text x="224.3" y="142.7">12&quot; X 14&quot;</text>
<text x="226.4" y="140.4">MIN.</text>
<text x="234.1" y="142.7">32&quot; X 34&quot;</text>
<text x="235.8" y="140.4">MAX.</text>
<text x="82.6" y="151.6">5 1/2&quot;</text>
<text x="185.3" y="151.6">5 1/2&quot;</text>
<text x="128.4" y="157.1">OPENING WIDTH</text>
<text x="131.2" y="167.1">SECTION A-A</text>
</g>
<g font-size="1.6">
<text x="45.4" y="54.6">2&quot; O.C.</text>
<text x="29.1" y="71.3">9&quot; O.C.</text>
<text x="48.9" y="93.7">2&quot;</text>
<text x="19.7" y="97.5">3&quot; O.C.</text>
<text x="34" y="110.7">12&quot; O.C.</text>
</g>
<g font-size="1.5">
<text x="45.1" y="14.9">2&quot; O.C.</text>
<text x="34.9" y="29.8">9&quot; O.C.</text>
</g>
</svg>
